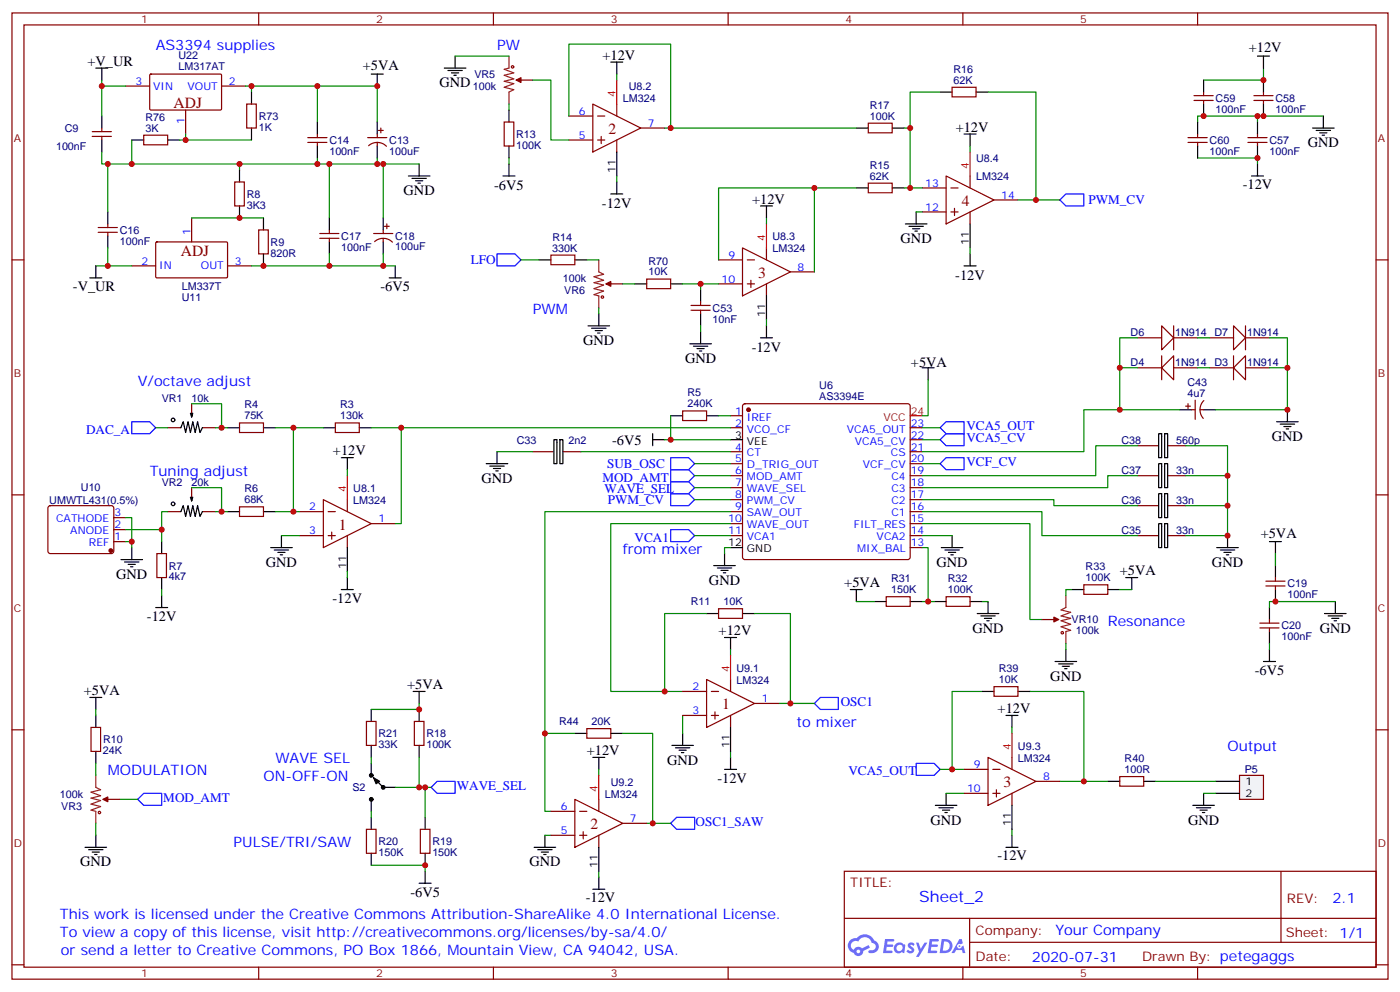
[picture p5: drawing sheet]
<svg xmlns="http://www.w3.org/2000/svg" width="412mm" height="292mm" viewBox="0 0 412 292" stroke-linecap="round" stroke-linejoin="round" font-family="sans-serif">
<g fill="none" stroke="#870000" stroke-width=".35">
<path d="M3.5 3.8h405.4v284.3h-405.4zM7.1 7.3h398.2v277.3h-398.2zM76.2 3.8v3.5M145.3 3.8v3.5M214.5 3.8v3.5M283.6 3.8v3.5M352.8 3.8v3.5M3.5 76.5h3.6M405.3 76.5h3.6M3.5 145.6h3.6M405.3 145.6h3.6M3.5 214.8h3.6"/>
<path d="M405.3 214.8h3.6M248.7 256.4h156.6v28.2h-156.6zM377.3 256.4v20.9M248.7 270.2h156.5M285.6 277.3h119.6M285.6 270.2v14.2M3.5 283.9h3.6M76.2 284.6v3.5M145.3 284.6v3.5M214.5 284.6v3.5M283.6 284.6v3.5M352.8 284.6v3.5"/>
<path d="M405.3 283.9h3.6"/>
</g>
<g fill="#5487ff">
<path d="M267.7 277.6a1.22 1.22 0 0 1 1.7 .2l-.4 .6a.47 .47 0 0 0-.3-.4 .47 .47 0 0 0-.5 .2l.1 .2a1.14 1.14 0 0 1 .8 1.8 1.14 1.14 0 0 1-1.9 0l-.2-.2 .5-.6 .7 .5a.29 .29 0 0 0 .3-.3 .29 .29 0 0 0-.2-.3 1.04 1.04 0 0 1-.6-1.7z"/>
<path d="M260.7 276.3h2.4l.3 .2-.2 .5-1.8 .1-.1 .8h1.5l.3 .4-.3 .4h-1.6l-.2 1.1h1.7l.2 .3-.2 .3-2.6 .1z"/>
<path d="M273.8 276.3h2.4l.3 .2-.1 .5-1.8 .1-.2 .8h1.6l.3 .4-.4 .4h-1.6l-.1 1.1h1.7l.2 .3-.2 .3-2.6 .1z"/>
<path d="M282.6 276.3h.7l.3 1.3-.6 .3a.69 .69 0 0 0-1 .3 .69 .69 0 0 0 .4 .9 .69 .69 0 0 0 .9-.6l.5-.2 .6 2.2h-.8l-.2-.9h-1.8l-.5 .9h-.8z"/>
<path d="M269.8 277.4h.8l.6 1.8 1.1-1.8h.9l-2.6 4.2h-.8l.9-1.5z"/>
<path d="M277.4 276.3l-.6 4.2h1.3a2.11 2.11 0 0 0 2.5-2.1 2.11 2.11 0 0 0-2.5-2.1zM278.1 277.1a1.39 1.39 0 0 1 1.7 1.4 1.39 1.39 0 0 1-1.8 1.3h-.3z"/>
<path d="M263.7 277.9a1.54 1.54 0 0 0-.1 2.2 1.54 1.54 0 0 0 2.2 .1l.6 .3 .3-2.3-.2-.3h-.4a1.49 1.49 0 0 0-2.4 0zM264 278.9a.94 .94 0 0 1 1.8 0 .94 .94 0 0 1-1.8 0z"/>
<path d="M250.4 276.7a2.18 2.18 0 0 0 1.1 3.7 1.44 1.44 0 0 0 1.6 .9 1.44 1.44 0 0 0 1.2-1.4l2-1.1-.5-.7-1.9 1a1.47 1.47 0 0 0-2.4 .4 1.39 1.39 0 0 1-.7-1.9 1.39 1.39 0 0 1 2-.5 2.12 2.12 0 0 1 2.2-1.3 2.12 2.12 0 0 1 1.9 1.7 1.14 1.14 0 0 1 1.1 1.4 1.14 1.14 0 0 1-1.7 .7 .43 .43 0 0 0-.5 .4 .43 .43 0 0 0 .4 .5 1.98 1.98 0 0 0 2.5-1.2 1.98 1.98 0 0 0-1.2-2.6 3.1 3.1 0 0 0-5.3-.6l-.9 .1zM252.3 280a.55 .55 0 0 1 1.1 0 .55 .55 0 0 1-1.1 0z"/>
<circle cx="282.6" cy="278.4" r=".26"/>
</g>
<g fill="none" stroke="#870000" stroke-width=".35">
<path d="M27.2 38.7h5.6M30 37.7v1M93.5 39.4v1.1M111.1 39.4v1.1M111.5 38.4h1.4M112.2 37.7v1.4M148.5 35.9h2.8v7.1h-2.8zM153.5 23.6h3.5M167.6 34.1h7M174.6 30.6l14.1 7.1-14.1 7zM176 34.1h2.2M181.7 30.6v3.5"/>
<path d="M188.7 37.7h7.1M255.8 36.3h7v2.8h-7zM280.5 25.7h7v2.8h-7zM27.2 40.1h5.6M30 40.1v1.1M69.1 53.6h2.9v7h-2.9zM90.7 40.5h5.6M90.7 41.9h5.6M93.5 41.9v1.1M108.3 40.5h5.6M108.6 42.9a3.8 3.8 0 0 1 5.2 .1M111.1 41.9v1.1"/>
<path d="M167.6 41.2h7M176 41.2h2.2M177.1 40.1v2.2M181.7 41.2v3.5M255.8 53.9h7v2.8h-7zM271.6 55.3h7.1M278.7 51.8l14.1 7-14.1 7.1zM280.1 55.3h2.1M285.8 51.8v3.5M292.8 58.8h7.1M28.9 68.4h5.7M28.9 67h5.7"/>
<path d="M31.7 65.9v1.1M31.7 68.4v1M38.8 78.2h7.1M45.9 71.4l.3-.2h20.7l.1 .3v10.1l-.3 .2-20.7-.1-.1-.3zM56.4 64.1v7.1M67 78.2h7.1M76.2 67.7h2.8v7h-2.8zM94.2 70.1h5.6M94.2 68.7h5.6M97 67.7v1M97 70.1v1.1M110.1 68.7h5.6"/>
<path d="M110.4 71.1a3.8 3.8 0 0 1 5.2 .2M112.9 67.7v1M112.9 70.1v1.1M113.2 66.6h1.5M113.9 65.9v1.4M162.3 75.1h7v2.8h-7zM211.7 76.5h7M218.7 73l14.1 7-14.1 7.1zM220.1 76.5h2.1M225.8 73v3.5M271.6 62.4h7.1M280.1 62.4h2.1"/>
<path d="M281.2 61.3v2.1M285.8 62.4v3.5M179.9 83.5h3.5M211.7 83.5h7M220.1 83.5h2.1M221.2 82.5v2.1M225.8 83.5v3.6M232.8 80h7.1M56.4 118.8v3.9M219 119l.4-.2h48l.5 .2 .2 .5v44.5l-.2 .5-.5 .2h-48l-.5-.3-.2-.4v-44.5zM349.2 119.5h1.5M350 118.8v1.4"/>
<path d="M352.1 117.8v5.6M354.6 117.9a3.8 3.8 0 0 0-.1 5.2M49.4 125.9h3.9M59.6 125.9h3.9M70.6 124.5h7v2.8h-7zM98.8 124.5h7v2.8h-7zM157 132.9h6M165.8 132.9h5.3M201.1 120.9h7v2.9h-7zM215.2 122.3h3.5M215.2 125.9h3.5M215.2 132.9h3.5"/>
<path d="M215.2 136.5h3.5M215.2 140h3.5M268.1 125.9h3.5M268.1 132.9h3.5M268.1 136.5h3.5M268.1 140h3.5M268.1 129.4h3.5M335.1 140h6M335.1 131.2h6M344 140h5.2M344 131.2h5.2M351 120.6h1.1"/>
<path d="M353.5 120.6h1M14.3 149l.5-.2h18l.5 .2 .2 .5-.1 13-.6 .4-18.3-.1-.4-.6v-12.7zM33.5 159.4h3.5M33.5 155.9h3.5M33.5 152.3h3.5M49.4 150.6h3.9M56.4 143.5v3.9M59.6 150.6h3.9M70.6 149.2h7v2.8h-7zM88.2 150.6h7M88.2 157.6h7M95.2 147l14.2 7.1-14.2 7z"/>
<path d="M96.7 150.6h2.1M96.7 157.6h2.1M97.7 156.6v2.1M102.3 147v3.6M102.3 157.6v3.5M109.4 154.1h7M215.2 143.5h3.5M215.2 147h3.5M215.2 150.6h3.5M215.2 154.1h3.5M215.2 157.6h3.5M268.1 143.5h3.5"/>
<path d="M268.1 147h3.5M268.1 150.6h3.5M268.1 154.1h3.5M268.1 157.6h3.5M335.1 157.6h6M335.1 148.8h6M344 157.6h5.2M344 148.8h5.2M46.2 162.9h2.8v7.1h-2.8zM211.7 179.1h7v2.9h-7zM261.1 175.6h7v2.8h-7zM268.1 161.1h3.5"/>
<path d="M278.7 175.6h7.1v2.8h-7.1zM319.3 172.1h7v2.8h-7zM372.9 172.4h5.6M372.9 171h5.6M375.7 170v1M375.7 172.4v1.1M306.9 182.3h3.5M371.1 184.8h5.7M371.1 183.4h5.7M373.9 182.3v1.1M373.9 184.8v1M26.8 214.1h2.8v7h-2.8z"/>
<path d="M107.9 212.3h2.9v7.1h-2.9zM122.1 212.3h2.8v7.1h-2.8zM31.7 235.2h3.6M107.9 244.1h2.9v7h-2.9zM123.8 244.1h2.8v7h-2.8z"/>
</g>
<g fill="#870000" stroke="#870000" stroke-width=".35">
<path d="M30.3 235.2l1.4-.7v1.4z"/>
<path d="M152 23.6l1.5-.7v1.4z"/>
<path d="M178.5 83.5l1.4-.7v1.4z"/>
<path d="M310.4 181.6l1.5 .7-1.5 .7z"/>
<circle cx="220.5" cy="120.6" r=".53"/>
<circle cx="32.6" cy="162" r=".53"/>
</g>
<g fill="none" stroke="#000" stroke-width=".35">
<path d="M134.1 16.5v3.5M179.9 18.3h3.5M181.7 18.3v3.5M30 34.1v3.6M93.5 35.9v3.5M109.4 21.8h3.5M111.1 21.8v3.5M111.1 35.9v3.5M130.9 20h6.3M131.9 20.7h4.3M133 21.4h2.1M133.7 22.2h.7"/>
<path d="M149.9 32.4v3.5M252.2 37.7h3.6M262.8 37.7h3.5M276.9 27.1h3.6M284 39.4h3.5M285.8 39.4v3.6M287.5 27.1h3.5M30 41.2v3.5M70.6 50v3.6M93.5 43v3.5M111.1 43v3.5M120.3 51.8h6.3"/>
<path d="M121.4 52.5h4.2M122.4 53.2h2.1M123.1 53.9h.7M123.5 48.3v3.5M148.2 51.8h3.5M149.9 43v3.5M149.9 48.3v3.5M179.9 57.1h3.5M181.7 44.7v7.1M181.7 53.6v3.5M252.2 55.3h3.6M262.8 55.3h3.5"/>
<path d="M31.7 62.4v3.5M31.7 69.4v3.6M70.6 60.6v3.5M77.6 64.1v3.6M77.6 74.7v3.5M97 64.1v3.6M97 71.2v3.5M112.9 64.1v3.6M112.9 71.2v3.5M116.4 78.2v3.6M158.7 76.5h3.6M169.3 76.5h3.6"/>
<path d="M224 60.6h3.5M225.8 60.6v3.5M266.7 65.9h6.3M267.8 66.6h4.2M268.8 67.3h2.1M269.5 68h.7M269.9 62.4v3.5M284 78.2h3.5M285.8 65.9v7.1M285.8 74.7v3.5M114.7 81.8h3.5M173.2 95.9h6.4"/>
<path d="M174.3 96.6h4.2M175.3 97.3h2.1M176 98h.7M176.4 92.4v3.5M224 99.4h3.5M225.8 87.1v7M225.8 95.9v3.5M53.3 125.9l.7-1.8 .7 3.2 .7-3.2 .7 3.2 .7-3.2 .7 3.2 .7-3.2 .7 3.2 .7-1.4M56.4 121.6v1.1l-.3-1.1h.7l-.4 1.1M67 125.9h3.6M77.6 125.9h3.5M95.2 125.9h3.6"/>
<path d="M100.5 134.7h3.6M102.3 134.7v3.5M105.8 125.9h3.6M143.2 136.5h6.4M144.3 137.2h4.2M145.3 137.9h2.2M146 138.6h.8M146.4 132.9v3.6M163.2 129.4h.8v7.1h-.8zM164.9 129.4h.9v7.1h-.9zM192.3 129.4h3.5M192.3 127.6v3.6"/>
<path d="M197.6 122.3h3.5M208.1 122.3h3.6M215.2 129.4h3.5M341.3 136.5h.9v7h-.9zM341.3 127.6h.9v7.1h-.9zM343.1 136.5h.9v7h-.9zM343.1 127.6h.9v7.1h-.9zM347.5 120.6h3.5M354.5 120.6h3.6M47.6 159.4v3.5M53.3 150.6l.7-1.8 .7 3.2 .7-3.2 .7 3.2 .7-3.2 .7 3.2 .7-3.2 .7 3.2 .7-1.4M56.4 146.3v1.1l-.3-1.1h.7l-.4 1.1"/>
<path d="M67 150.6h3.6M77.6 150.6h3.5M82.9 157.6v3.5M280.5 157.6v3.5M341.3 154.1h.9v7h-.9zM341.3 145.3h.9v7h-.9zM343.1 154.1h.9v7h-.9zM343.1 145.3h.9v7h-.9zM361.6 157.6v3.5M373.9 159.4h3.6M375.7 159.4v3.5M35.6 164.7h6.4"/>
<path d="M36.7 165.4h4.2M37.7 166.1h2.2M38.5 166.8h.7M38.8 161.1v3.6M45.9 178.8h3.5M47.6 170v3.5M47.6 175.3v3.5M79.7 161.1h6.4M80.8 161.9h4.2M81.8 162.6h2.2M82.5 163.3h.8M100.5 173.5h3.6"/>
<path d="M102.3 161.1v7.1M102.3 170v3.5M210.3 166.4h6.3M211.3 167.1h4.2M212.4 167.9h2.1M213.1 168.6h.7M213.4 162.9v3.5M215.2 161.1h3.5M250.5 173.5h3.5M252.2 173.5v3.5M257.5 177h3.6M268.1 177h3.5"/>
<path d="M275.2 177h3.5M277.3 161.1h6.3M278.3 161.9h4.3M279.4 162.6h2.1M280.1 163.3h.7M285.8 177h3.5M291 177v3.6M315.7 173.5h3.6M326.3 173.5h3.5M331.6 170h3.5M333.4 170v3.5M358.4 161.1h6.4"/>
<path d="M359.5 161.9h4.2M360.5 162.6h2.2M361.2 163.3h.7M373.9 178.8v3.5M375.7 166.4v3.6M375.7 173.5v3.5M393.3 177v3.6M208.1 180.6h3.6M213.4 187.6h3.6M215.2 187.6v3.5M218.7 180.6h3.5M287.9 180.6h6.3"/>
<path d="M288.9 181.3h4.3M290 182h2.1M290.7 182.7h.7M310.8 194.7h6.3M311.9 195.4h4.2M312.9 196.1h2.1M313.6 196.8h.7M314 191.1v3.6M372.2 194.7h3.5M373.9 185.8v3.6M373.9 191.1v3.6M390.2 180.6h6.3"/>
<path d="M391.2 181.3h4.3M392.3 182h2.1M393 182.7h.7M26.5 205.2h3.5M28.2 205.2v3.6M28.2 210.5v3.6M109.4 208.8v3.5M109.4 219.4v3.5M121.7 203.5h3.5M123.5 203.5v3.5M123.5 208.8v3.5M123.5 219.4v3.5"/>
<path d="M197.9 219.4h6.4M201.1 215.8v3.6M28.2 221.1v3.5M109.4 224.6v2.9M109.4 235.9v2.9M111.1 229.9l1.8 1.8M113.6 231.7h2.8M199 220.1h4.2M200 220.8h2.1M200.7 221.5h.7M213.4 226.4h3.6M215.2 222.9v3.5"/>
<path d="M25 249.3h6.4M26.1 250h4.2M27.2 250.8h2.1M27.9 251.5h.7M28.2 245.8v3.5M109.4 240.5v3.6M109.4 251.1v3.5M123.5 259.9h3.5M125.2 240.5v3.6M125.2 251.1v3.5M125.2 256.4v3.5"/>
<circle cx="51" cy="123.6" r=".53"/>
<circle cx="51" cy="148.3" r=".53"/>
</g>
<path d="M181.7 23.6v7M285.8 44.7v7.1M225.8 65.9v7.1M102.3 140v7M268.1 122.3h3.5" fill="none" stroke="#f00" stroke-width=".35"/>
<g fill="none" stroke="#008700" stroke-width=".35">
<path d="M134.1 16.5h15.8M149.9 30.6v1.8M157 23.6h5.3v17.6h5.3M167.6 34.1v-21.1h30v24.7h-1.8M181.7 21.8v1.8M197.6 37.7h54.6M266.3 37.7h1.8M276.9 27.1h-8.8v28.2h3.5M291 27.1h14.2v31.7h-5.3M30 44.7v3.6h93.5M31.7 48.3v14.1M70.6 48.3v1.7"/>
<path d="M97 48.3v15.8M112.9 48.3v15.8M149.9 46.5v1.8M181.7 51.8v1.8M239.9 55.3h12.3M266.3 55.3h1.8M285.8 43v1.7M305.2 58.8h7M28.2 78.2h10.6M31.7 73v5.2M56.4 64.1h21.2M97 74.7v3.5"/>
<path d="M112.9 74.7v3.5h-38.8M112.9 78.2h3.5M153.5 76.5h5.2M172.9 76.5h3.5M211.7 76.5v-21.2h28.2v24.7M225.8 64.1v1.8M269.9 62.4h1.7M285.8 73v1.7M176.4 90.6v1.8M225.8 94.1v1.8M56.4 118.8h8.9v7.1M45.9 125.9h3.5"/>
<path d="M63.5 125.9h3.5M81.1 125.9h5.3M95.2 125.9h-8.8v24.7h1.8M102.3 138.2v1.8M109.4 125.9h8.8v28.2h-1.8M118.2 125.9h97M146.4 132.9h10.6M171.1 132.9h44.1M195.8 129.4h19.4M197.6 122.3v7.1M204.6 140h10.6M204.6 136.5h10.6"/>
<path d="M211.7 122.3h3.5M271.6 136.5h5.3M335.1 140h-8.8v3.5h-54.7M335.1 131.2h-12.3v8.8h-51.2M349.2 131.2h12.4v26.4h-12.4M349.2 140h12.4M37 152.3h1.8v8.8M37 159.4h1.8M47.6 155.9v3.5M49.4 150.6h-1.8v5.3h-10.6M56.4 143.5h8.9v7.1M63.5 150.6h3.5"/>
<path d="M81.1 150.6h5.3M82.9 157.6h5.3M204.6 157.6h10.6M204.6 143.5h10.6M204.6 147h10.6M215.2 154.1h-35.3v49.4h21.2M271.6 154.1h31.8v28.2h3.5M271.6 150.6h35.3v7h28.2M271.6 147h38.8v1.8h24.7M271.6 157.6h8.9M349.2 148.8h12.4M47.6 173.5v1.8"/>
<path d="M102.3 168.2v1.8M215.2 161.1h-1.8v1.8M271.6 161.1h1.8v15.9M271.6 177h3.6M289.3 177h1.7M315.7 173.5h-1.7v1.8M329.8 173.5h3.6M393.3 177h-19.4v1.8M208.1 180.6h-12.3v22.9M215.2 191.1v1.8M222.2 180.6h10.6v26.4h-3.5M314 189.4v1.7"/>
<path d="M373.9 189.4v1.7M28.2 208.8v1.7M123.5 207v1.8h-14.1M201.1 210.5v5.3M232.8 207h7.1M28.2 224.6v3.6M35.3 235.2h5.3M109.4 222.9v1.7M109.4 238.8v1.7M116.4 231.7h10.6M123.5 222.9v8.8M125.2 231.7v8.8"/>
<path d="M215.2 221.1v1.8M28.2 242.3v3.5M109.4 254.6h15.8v1.8"/>
</g>
<path d="M314 57.1h5.3v3.5h-5.3l-1.8-1.8zM146.4 74.7h5.3l1.8 1.8-1.8 1.7h-5.3zM38.8 124.1h5.3l1.8 1.8-1.8 1.7h-5.3zM197.6 138.2h5.2l1.8 1.8-1.8 1.7h-5.2zM197.6 134.7h5.2l1.8 1.8-1.8 1.7h-5.2zM278.7 134.7h5.3v3.5h-5.3l-1.8-1.7zM197.6 141.7h5.2l1.8 1.8-1.8 1.8h-5.2zM197.6 145.3h5.2l1.8 1.7-1.8 1.8h-5.2zM197.6 155.9h5.2l1.8 1.7-1.8 1.8h-5.2zM239.9 207l1.8-1.8h5.2v3.6h-5.2zM40.6 235.2l1.7-1.7h5.3v3.5h-5.3zM127 231.7l1.8-1.8h5.3v3.6h-5.3z" fill="none" stroke="#00f" stroke-width=".35"/>
<path d="M149.9 16.5v3.5l-1.4 .4 2.8 1-2.8 .8 2.8 1-2.8 .7 2.8 .7-2.8 1.1 2.8 .7-1.4 .7v3.5M152 23.6h1.5M176.4 76.5v3.5l1.4 .7-2.8 .7 2.8 1.1-2.8 .7 2.8 .7-2.8 1 2.8 .8-2.8 1 1.4 .4v3.5M178.5 83.5h1.4M314 175.3v3.5l-1.4 .7 2.8 .7-2.8 1.1 2.8 .7-2.8 .7 2.8 1-2.8 .7 2.8 1.1-1.4 .3v3.6M310.4 182.3h1.5M28.2 228.2v3.5l1.4 .7-2.8 .7 2.8 1.1-2.8 .7 2.8 .7-2.8 1 2.8 .7-2.8 1.1 1.4 .4v3.5M30.3 235.2h1.4" fill="none" stroke="#8c2424" stroke-width=".35"/>
<g fill="none" stroke="#a10000" stroke-width=".35">
<circle cx="151" cy="19.7" r=".35"/>
<circle cx="177.4" cy="87.4" r=".35"/>
<circle cx="312.9" cy="186.2" r=".35"/>
<circle cx="29.3" cy="239.1" r=".35"/>
</g>
<g fill="#000" stroke="#000" stroke-width=".35">
<path d="M110.1 228.9l1.7 1-1 .7z"/>
<circle cx="109.4" cy="235.2" r=".53"/>
<circle cx="109.4" cy="228.2" r=".53"/>
<circle cx="112.9" cy="231.7" r=".53"/>
</g>
<path d="M363.4 108.2l3.5-3.5v7.1z" fill="#fff" stroke="#870000" stroke-width=".35"/>
<path d="M356.3 108.2h7.1M363.4 104.7v7.1M366.9 108.2h7" fill="none" stroke="#870000" stroke-width=".35"/>
<path d="M342.2 108.2l3.5-3.5v7.1z" fill="#fff" stroke="#870000" stroke-width=".35"/>
<path d="M335.1 108.2h7.1M342.2 104.7v7.1M345.7 108.2h7.1" fill="none" stroke="#870000" stroke-width=".35"/>
<path d="M342.2 95.9l3.5 3.5-3.5 3.5z" fill="#fff" stroke="#870000" stroke-width=".35"/>
<path d="M335.1 99.4h7.1M345.7 95.9v7M345.7 99.4h7.1" fill="none" stroke="#870000" stroke-width=".35"/>
<path d="M363.4 95.9l3.5 3.5-3.5 3.5z" fill="#fff" stroke="#870000" stroke-width=".35"/>
<path d="M356.3 99.4h7.1M366.9 95.9v7M366.9 99.4h7M292.8 202.1h7.1v2.8h-7.1zM329.8 228.5h7.1v2.9h-7.1z" fill="none" stroke="#870000" stroke-width=".35"/>
<g fill="none" stroke="#000" stroke-width=".35">
<path d="M271.6 108.2h3.6M273.4 108.2v3.6M376.1 124.1h6.3M377.1 124.8h4.3M378.2 125.5h2.1M378.9 126.2h.7M379.2 120.6v3.5M289.3 203.5h3.5M296.3 210.5h3.6M298.1 210.5v3.6M299.9 203.5h3.5M275.5 237h6.4"/>
<path d="M276.6 237.7h4.2M277.6 238.4h2.2M278.3 239.1h.7M278.7 233.5v3.5M326.3 229.9h3.5M336.9 229.9h3.5M296.3 249.3h3.6M298.1 245.8v3.5"/>
</g>
<g fill="none" stroke="#008700" stroke-width=".35">
<path d="M335.1 99.4h-5.3v21.2h17.7M352.8 99.4h3.5M373.9 99.4h5.3v21.2h-21.1M329.8 108.2h5.3M352.8 108.2h3.5M373.9 108.2h5.3M271.6 129.4h5.3M271.6 125.9h5.3M329.8 120.6h-10.5v12.3h-47.7M289.3 203.5h-8.8v22.9M298.1 214.1v1.7M303.4 203.5h15.9v26.4h-7.1"/>
<path d="M276.9 226.4h7.1M278.7 233.5h5.3M319.3 229.9h7M298.1 244.1v1.7"/>
</g>
<path d="M276.9 129.4l1.8-1.8h5.3v3.6h-5.3zM278.7 124.1h5.3v3.5h-5.3l-1.8-1.7zM269.9 224.6h5.3l1.7 1.8-1.7 1.8h-5.3z" fill="none" stroke="#00f" stroke-width=".35"/>
<path d="M365.1 228.2h7.1v7h-7.1z" fill="#f0f0f0" stroke="#870000" stroke-width=".35"/>
<g fill="none" stroke="#000" stroke-width=".35">
<path d="M370.4 16.5h3.5M372.2 16.5v3.5M28.2 20h3.5M30 20v3.6M74.1 27.1v3.5M74.1 37.7v3.5M352.8 35.9v3.5M354.5 23.6v3.5M354.5 30.6v3.5M370.4 35.9v3.5M372.2 23.6v3.5M372.2 30.6v3.5"/>
<path d="M386.6 37.7h6.4M387.7 38.4h4.2M388.8 39.1h2.1M389.5 39.8h.7M389.8 34.1v3.6M38.8 41.2h3.5M49.4 41.2h3.5M352.8 43v3.5M368.7 51.8h3.5M370.4 43v3.5M370.4 48.3v3.5M28.2 78.2v3.6"/>
<path d="M26.5 81.8h3.5M187 83.5h3.5M197.6 83.5h3.5M206.4 85.3v3.5M206.4 92.4v3.5M206.4 97.6v3.6M203.2 101.2h6.3M204.3 101.9h4.2M205.3 102.6h2.1M206 103.3h.7M169.3 215.8h3.6M179.9 215.8h3.5"/>
<path d="M215.2 214.1v7M174.6 222.9h3.6M176.4 222.9v3.5M298.1 237v7.1M351.4 237h6.3M352.4 237.7h4.3M353.5 238.4h2.1M354.2 239.1h.7M354.5 233.5v3.5M358.1 229.9h7M358.1 233.5h7M157.3 249.3h6.4"/>
<path d="M158.4 250h4.2M159.5 250.8h2.1M160.2 251.5h.7M160.5 245.8v3.5M176.4 249.3v7.1M176.4 258.2v3.5M174.6 261.7h3.6"/>
</g>
<g fill="none" stroke="#008700" stroke-width=".35">
<path d="M30 23.6v10.5M30 25.3h7M54.7 39.4v1.8M72.3 25.3h38.8v10.6M74.1 25.3v1.8M93.5 25.3v10.6M370.4 34.1h-17.6v1.8M372.2 20v3.6h-17.7M389.8 34.1h-19.4v1.8M38.8 41.2v7.1M52.9 41.2h21.2M93.5 46.5v1.8"/>
<path d="M111.1 46.5v1.8M352.8 46.5h17.6v1.8M183.4 83.5h3.6M201.1 83.5h10.6M206.4 83.5v1.8M206.4 95.9v1.7M273.4 111.8v10.5h-1.8M215.2 150.6h-54.7v88.2h1.8M252.2 177h5.3M375.7 162.9v3.5M160.5 215.8h8.8M183.4 215.8h8.9v26.5h-1.8"/>
<path d="M176.4 226.4v1.8M340.4 229.9h17.7M354.5 233.5h3.6M160.5 245.8h1.8M176.4 256.4v1.8M192.3 242.3h5.3"/>
</g>
<g fill="none" stroke="#870000" stroke-width=".35">
<path d="M37 25.3h7.1M42.3 39.8h7.1v2.8h-7.1zM44.2 22l.2-.2h20.7l.2 .4-.1 10-.3 .2-20.6-.1-.2-.3zM54.7 32.4v7M65.3 25.3h7M72.7 30.6h2.8v7.1h-2.8zM351.7 29.6h5.7M351.7 28.2h5.7M352.8 39.4v1.1M354.5 27.1v1.1M354.5 29.6v1M369.4 29.6h5.6"/>
<path d="M369.4 28.2h5.6M370.4 39.4v1.1M372.2 27.1v1.1M372.2 29.6v1M350 41.9h5.6M350 40.5h5.6M352.8 41.9v1.1M367.6 41.9h5.6M367.6 40.5h5.6M370.4 41.9v1.1M190.5 82.1h7.1v2.8h-7.1zM203.6 91.3h5.6"/>
<path d="M203.6 89.9h5.6M206.4 88.8v1.1M206.4 91.3v1.1M208.1 200l14.1 7-14.1 7.1zM215.2 200v3.5M172.9 214.4h7v2.8h-7zM201.1 203.5h7M201.1 210.5h7M209.5 203.5h2.2M209.5 210.5h2.2M210.6 209.5v2.1M215.2 210.5v3.6"/>
<path d="M222.2 207h7.1M162.3 238.8h7M169.3 235.2l14.1 7.1-14.1 7zM170.7 238.8h2.2M176.4 235.2v3.6M284 226.4h7M284 233.5h7M291 222.9l14.2 7-14.2 7.1zM292.5 226.4h2.1M292.5 233.5h2.1M293.5 232.4v2.1M298.1 222.9v3.5"/>
<path d="M298.1 233.5v3.5M305.2 229.9h7M162.3 245.8h7M170.7 245.8h2.2M171.8 244.8v2.1M176.4 245.8v3.5M183.4 242.3h7.1"/>
</g>
<path d="M197.6 242.3l1.7-1.8h5.3v3.6h-5.3z" fill="none" stroke="#00f" stroke-width=".35"/>
<path d="M215.2 192.9v7.1M298.1 215.8v7.1M176.4 228.2v7" fill="none" stroke="#f00" stroke-width=".35"/>
<g fill="#c00">
<circle cx="370.4" cy="34.1" r=".88"/>
<circle cx="54.7" cy="41.2" r=".88"/>
<circle cx="74.1" cy="25.3" r=".88"/>
<circle cx="93.5" cy="48.3" r=".88"/>
<circle cx="111.1" cy="48.3" r=".88"/>
<circle cx="111.1" cy="25.3" r=".88"/>
<circle cx="30" cy="25.3" r=".88"/>
<circle cx="206.4" cy="83.5" r=".88"/>
<circle cx="192.3" cy="242.3" r=".88"/>
<circle cx="160.5" cy="215.8" r=".88"/>
<circle cx="329.8" cy="108.2" r=".88"/>
<circle cx="379.2" cy="120.6" r=".88"/>
<circle cx="379.2" cy="108.2" r=".88"/>
<circle cx="361.6" cy="157.6" r=".88"/>
<circle cx="361.6" cy="140" r=".88"/>
<circle cx="273.4" cy="177" r=".88"/>
<circle cx="232.8" cy="207" r=".88"/>
<circle cx="125.2" cy="254.6" r=".88"/>
<circle cx="123.5" cy="231.7" r=".88"/>
<circle cx="123.5" cy="208.8" r=".88"/>
<circle cx="268.1" cy="37.7" r=".88"/>
<circle cx="239.9" cy="55.3" r=".88"/>
<circle cx="112.9" cy="48.3" r=".88"/>
<circle cx="70.6" cy="64.1" r=".88"/>
<circle cx="31.8" cy="48.3" r=".88"/>
<circle cx="47.6" cy="155.9" r=".88"/>
<circle cx="65.3" cy="125.9" r=".88"/>
<circle cx="197.6" cy="129.4" r=".88"/>
<circle cx="86.4" cy="125.9" r=".88"/>
<circle cx="86.4" cy="150.6" r=".88"/>
<circle cx="65.3" cy="150.6" r=".88"/>
<circle cx="38.8" cy="159.4" r=".88"/>
<circle cx="118.2" cy="125.9" r=".88"/>
<circle cx="31.8" cy="78.2" r=".88"/>
<circle cx="70.6" cy="48.3" r=".88"/>
<circle cx="97" cy="48.3" r=".88"/>
<circle cx="77.6" cy="78.2" r=".88"/>
<circle cx="97" cy="78.2" r=".88"/>
<circle cx="112.9" cy="78.2" r=".88"/>
<circle cx="268.1" cy="55.3" r=".88"/>
<circle cx="197.6" cy="37.7" r=".88"/>
<circle cx="305.2" cy="58.8" r=".88"/>
<circle cx="125.2" cy="231.7" r=".88"/>
<circle cx="195.8" cy="203.5" r=".88"/>
<circle cx="361.6" cy="148.8" r=".88"/>
<circle cx="329.8" cy="120.6" r=".88"/>
<circle cx="280.5" cy="226.4" r=".88"/>
<circle cx="319.3" cy="229.9" r=".88"/>
<circle cx="93.5" cy="25.3" r=".88"/>
<circle cx="38.8" cy="48.3" r=".88"/>
<circle cx="375.7" cy="177" r=".88"/>
<circle cx="372.2" cy="34.1" r=".88"/>
<circle cx="354.5" cy="34.1" r=".88"/>
<circle cx="372.2" cy="23.6" r=".88"/>
<circle cx="370.4" cy="46.5" r=".88"/>
</g>
<g font-size="4.6" fill="#800">
<text x="51.2" y="31.7">ADJ</text>
<text x="179.2" y="39.4">2</text>
<text x="283.3" y="60.6">4</text>
<text x="53.3" y="75.4">ADJ</text>
<text x="223.3" y="81.8">3</text>
<text x="99.8" y="155.9">1</text>
<text x="212.7" y="208.8">1</text>
<text x="295.6" y="231.7">3</text>
<text x="173.9" y="244.1">2</text>
</g>
<text font-size="4.6" fill="#00f" x="270.8" y="265.4">Sheet_2</text>
<g font-size="4.2" fill="#00f">
<text x="45.9" y="14.7">AS3394 supplies</text>
<text x="146.4" y="14.7">PW</text>
<text x="157" y="92.4">PWM</text>
<text x="40.6" y="113.5">V/octave adjust</text>
<text x="44.1" y="140">Tuning adjust</text>
<text x="183.4" y="162.9">from mixer</text>
<text x="326.3" y="184.1">Resonance</text>
<text x="234.6" y="214.1">to mixer</text>
<text x="361.6" y="221.1">Output</text>
<text x="81.1" y="224.6">WAVE SEL</text>
<text x="31.7" y="228.2">MODULATION</text>
<text x="77.6" y="229.9">ON-OFF-ON</text>
<text x="68.8" y="249.3">PULSE/TRI/SAW</text>
<text x="392.5" y="265.7">2.1</text>
<text x="17.6" y="270.5">This work is licensed under the Creative Commons Attribution-ShareAlike 4.0 International License.</text>
<text x="17.6" y="275.8">To view a copy of this license, visit http://creativecommons.org/licenses/by-sa/4.0/</text>
<text x="310.9" y="275.2">Your Company</text>
<text x="17.9" y="281.1">or send a letter to Creative Commons, PO Box 1866, Mountain View, CA 94042, USA.</text>
<text x="304" y="283">2020-07-31</text>
</g>
<g font-size="4.2">
<text x="177.4" y="17.6">+12V</text>
<text x="367.8" y="15.4">+12V</text>
<text x="25.8" y="19.3">+V_UR</text>
<text x="106.9" y="20.7">+5VA</text>
<text x="129.5" y="25.7">GND</text>
<text x="281.5" y="38.7">+12V</text>
<text x="385.2" y="43.3">GND</text>
<text x="118.9" y="57.4">GND</text>
<text x="145.6" y="55.8">-6V5</text>
<text x="221.5" y="59.9">+12V</text>
<text x="366.1" y="55.7">-12V</text>
<text x="177.3" y="61.1">-12V</text>
<text x="265.3" y="71.5">GND</text>
<text x="281.4" y="82.3">-12V</text>
<text x="21.5" y="85.7">-V_UR</text>
<text x="112.1" y="85.7">-6V5</text>
<text x="171.8" y="101.5">GND</text>
<text x="201.8" y="106.8">GND</text>
<text x="221.4" y="103.5">-12V</text>
<text x="268.3" y="107.9">+5VA</text>
<text x="180.3" y="130.8">-6V5</text>
<text x="374.6" y="129.8">GND</text>
<text x="98.1" y="134">+12V</text>
<text x="141.8" y="142.1">GND</text>
<text x="371.4" y="158.3">+5VA</text>
<text x="78.3" y="166.8">GND</text>
<text x="275.9" y="166.8">GND</text>
<text x="357" y="166.8">GND</text>
<text x="34.2" y="170.3">GND</text>
<text x="208.8" y="172.1">GND</text>
<text x="248.7" y="172.8">+5VA</text>
<text x="329.8" y="169.3">+5VA</text>
<text x="98" y="177.6">-12V</text>
<text x="43.3" y="182.7">-12V</text>
<text x="211.7" y="186.9">+12V</text>
<text x="286.5" y="186.2">GND</text>
<text x="388.8" y="186.2">GND</text>
<text x="119.9" y="202.8">+5VA</text>
<text x="309.4" y="200.3">GND</text>
<text x="369.6" y="198.6">-6V5</text>
<text x="24.7" y="204.5">+5VA</text>
<text x="293.9" y="209.8">+12V</text>
<text x="172.9" y="222.2">+12V</text>
<text x="196.5" y="225">GND</text>
<text x="211.4" y="230.3">-12V</text>
<text x="274.1" y="242.6">GND</text>
<text x="350" y="242.6">GND</text>
<text x="23.6" y="255">GND</text>
<text x="155.9" y="255">GND</text>
<text x="293.8" y="253.2">-12V</text>
<text x="120.9" y="263.9">-6V5</text>
<text x="172.6" y="265.6">-12V</text>
</g>
<g font-size="3.9" fill="#00f">
<text x="320.6" y="60.1">PWM_CV</text>
<text x="138.7" y="77.7">LFO</text>
<text x="25.4" y="127.6">DAC_A</text>
<text x="284.7" y="130.1">VCA5_CV</text>
<text x="284.7" y="126.6">VCA5_OUT</text>
<text x="178.8" y="137.8">SUB_OSC</text>
<text x="284.7" y="137.2">VCF_CV</text>
<text x="177.4" y="141.7">MOD_AMT</text>
<text x="178.1" y="145.1">WAVE_SEL</text>
<text x="179" y="148.3">PWM_CV</text>
<text x="186.9" y="159.4">VCA1</text>
<text x="247.7" y="207.7">OSC1</text>
<text x="134.5" y="232.6">WAVE_SEL</text>
<text x="249.9" y="228.2">VCA5_OUT</text>
<text x="48.1" y="236.1">MOD_AMT</text>
<text x="204.9" y="243">OSC1_SAW</text>
</g>
<g font-size="3.9" fill="#800">
<text x="250.5" y="261">TITLE:</text>
<text x="379.1" y="265.7">REV:</text>
<text x="287.4" y="275.2">Company:</text>
<text x="378.7" y="275.8">Sheet: 1/1</text>
<text x="287.4" y="282.9">Date:</text>
<text x="336.4" y="282.9">Drawn By: petegaggs</text>
</g>
<g font-size="3.2" fill="#800">
<text x="41.6" y="6.8">1</text>
<text x="110.8" y="6.8">2</text>
<text x="179.9" y="6.8">3</text>
<text x="249.1" y="6.8">4</text>
<text x="318.2" y="6.8">5</text>
<text x="4.1" y="41.9">A</text>
<text x="405.9" y="41.9">A</text>
<text x="4.1" y="111.1">B</text>
<text x="405.9" y="111.1">B</text>
<text x="4.1" y="180.2">C</text>
<text x="405.9" y="180.2">C</text>
<text x="4.1" y="249.3">D</text>
<text x="405.9" y="249.3">D</text>
<text x="41.6" y="287.6">1</text>
<text x="110.8" y="287.6">2</text>
<text x="179.9" y="287.6">3</text>
<text x="249.1" y="287.6">4</text>
<text x="318.2" y="287.6">5</text>
</g>
<g font-size="3.2" fill="#000080">
<text x="52.6" y="17.4">U22</text>
<text x="52.6" y="20.6">LM317AT</text>
<text x="139.7" y="22.9">VR5</text>
<text x="280.9" y="21.4">R16</text>
<text x="139.3" y="26.4">100k</text>
<text x="185.2" y="26.6">U8.2</text>
<text x="280.9" y="24.6">62K</text>
<text x="42.8" y="35.6">R76</text>
<text x="76.2" y="35.3">R73</text>
<text x="183.4" y="30.1">LM324</text>
<text x="256.2" y="35.2">100K</text>
<text x="256.2" y="32">R17</text>
<text x="358.1" y="33.2">100nF</text>
<text x="358.1" y="30">C59</text>
<text x="375.7" y="33.2">100nF</text>
<text x="375.7" y="30">C58</text>
<text x="19.1" y="38.8">C9</text>
<text x="42.8" y="38.7">3K</text>
<text x="76.2" y="38.4">1K</text>
<text x="152.1" y="40.6">R13</text>
<text x="16.5" y="44.1">100nF</text>
<text x="97" y="45.5">100nF</text>
<text x="97" y="42.4">C14</text>
<text x="114.7" y="45.5">100uF</text>
<text x="114.7" y="42.4">C13</text>
<text x="152" y="43.8">100K</text>
<text x="287.5" y="47.7">U8.4</text>
<text x="356.3" y="45.5">100nF</text>
<text x="356.3" y="42.4">C60</text>
<text x="373.9" y="45.5">100nF</text>
<text x="373.9" y="42.4">C57</text>
<text x="256.2" y="52.8">62K</text>
<text x="256.2" y="49.6">R15</text>
<text x="287.5" y="53">LM324</text>
<text x="72.7" y="58.3">R8</text>
<text x="72.7" y="61.4">3K3</text>
<text x="35.3" y="72">100nF</text>
<text x="35.3" y="68.8">C16</text>
<text x="100.5" y="70.6">C17</text>
<text x="116.4" y="70.6">C18</text>
<text x="162.7" y="70.8">R14</text>
<text x="227.5" y="70.7">U8.3</text>
<text x="79.7" y="75.5">820R</text>
<text x="79.7" y="72.4">R9</text>
<text x="100.5" y="73.7">100nF</text>
<text x="116.4" y="73.7">100uF</text>
<text x="162.7" y="74">330K</text>
<text x="191" y="77.9">R70</text>
<text x="227.5" y="74.2">LM324</text>
<text x="165.8" y="83.1">100k</text>
<text x="191" y="81.1">10K</text>
<text x="53.6" y="85.3">LM337T</text>
<text x="53.6" y="88.5">U11</text>
<text x="166.2" y="86.7">VR6</text>
<text x="209.9" y="94.9">10nF</text>
<text x="209.9" y="91.7">C53</text>
<text x="333" y="98.8">D6</text>
<text x="346.2" y="98.8">1N914 D7</text>
<text x="367.3" y="98.8">1N914</text>
<text x="333" y="107.6">D4</text>
<text x="346.2" y="107.6">1N914 D3</text>
<text x="367.3" y="107.6">1N914</text>
<text x="349.8" y="113.6">C43</text>
<text x="47.6" y="118.3">VR1</text>
<text x="56.4" y="118.3">10k</text>
<text x="202.5" y="119.9">240K</text>
<text x="202.5" y="116.7">R5</text>
<text x="241.3" y="117.8">AS3394E</text>
<text x="241.3" y="114.6">U6</text>
<text x="349.8" y="116.7">4u7</text>
<text x="72" y="123.4">75K</text>
<text x="72" y="120.2">R4</text>
<text x="100.2" y="123.4">130k</text>
<text x="100.2" y="120.2">R3</text>
<text x="152.2" y="130.5">C33</text>
<text x="167.5" y="130.5">2n2</text>
<text x="330.4" y="130.6">C38</text>
<text x="346.5" y="130.6">560p</text>
<text x="47.6" y="143">VR2</text>
<text x="56.4" y="143">20k</text>
<text x="330.4" y="139.4">C37</text>
<text x="346.5" y="139.4">33n</text>
<text x="14.5" y="148.2">UMWTL431(0.5%)</text>
<text x="23.8" y="144.6">U10</text>
<text x="72" y="148.1">68K</text>
<text x="72" y="144.9">R6</text>
<text x="104.1" y="148.3">LM324</text>
<text x="104.1" y="144.7">U8.1</text>
<text x="330.4" y="148.2">C36</text>
<text x="346.5" y="148.2">33n</text>
<text x="330.4" y="157">C35</text>
<text x="346.5" y="157">33n</text>
<text x="49.7" y="167.6">R7</text>
<text x="319.8" y="167.8">R33</text>
<text x="49.7" y="170.7">4k7</text>
<text x="262.5" y="171.3">R31</text>
<text x="279.2" y="171.3">R32</text>
<text x="319.8" y="171">100K</text>
<text x="379.2" y="172.9">C19</text>
<text x="203.5" y="178.2">R11</text>
<text x="213.1" y="178.1">10K</text>
<text x="262.5" y="174.6">150K</text>
<text x="279.2" y="174.6">100K</text>
<text x="379.2" y="176.1">100nF</text>
<text x="315.7" y="183.5">VR10</text>
<text x="377.5" y="185.2">C20</text>
<text x="316.9" y="186.6">100k</text>
<text x="377.5" y="188.4">100nF</text>
<text x="217" y="197.7">U9.1</text>
<text x="294.2" y="197.8">R39</text>
<text x="217" y="201.2">LM324</text>
<text x="294.2" y="201">10K</text>
<text x="164.7" y="213.4">R44</text>
<text x="174.3" y="213.4">20K</text>
<text x="30.3" y="221.9">24K</text>
<text x="30.3" y="218.8">R10</text>
<text x="111.5" y="220.1">33K</text>
<text x="111.5" y="217">R21</text>
<text x="125.6" y="220.1">100K</text>
<text x="125.6" y="217">R18</text>
<text x="299.9" y="220.6">U9.3</text>
<text x="299.9" y="224.1">LM324</text>
<text x="331.3" y="227.5">100R</text>
<text x="331.3" y="224.3">R40</text>
<text x="366.6" y="227.5">P5</text>
<text x="103.8" y="232.8">S2</text>
<text x="179.9" y="231.2">U9.2</text>
<text x="17.6" y="234.8">100k</text>
<text x="18" y="238.4">VR3</text>
<text x="178.2" y="234.7">LM324</text>
<text x="111.5" y="251.9">150K</text>
<text x="111.5" y="248.8">R20</text>
<text x="127.4" y="251.9">150K</text>
<text x="127.4" y="248.8">R19</text>
</g>
<g font-size="3.2" fill="#00f">
<text x="40" y="25">3</text>
<text x="45.2" y="26.4">VIN</text>
<text x="55.3" y="26.4">VOUT</text>
<text x="67.4" y="25">2</text>
<text x="170.5" y="33.8">6</text>
<text x="54.3" y="36.5" transform="rotate(-90 54.3 36.5)">1</text>
<text x="170.5" y="40.9">5</text>
<text x="190.9" y="37.3">7</text>
<text x="272.5" y="55">13</text>
<text x="294.9" y="58.5">14</text>
<text x="272.5" y="62">12</text>
<text x="56.1" y="69.1" transform="rotate(-90 56.1 69.1)">1</text>
<text x="41.7" y="77.9">2</text>
<text x="69.1" y="77.9">3</text>
<text x="214.6" y="76.1">9</text>
<text x="46.9" y="79.3">IN</text>
<text x="59.2" y="79.3">OUT</text>
<text x="212.6" y="83.2">10</text>
<text x="234.9" y="79.7">8</text>
<text x="216.5" y="122">1</text>
<text x="216.5" y="125.5">2</text>
<text x="220" y="123.8">IREF</text>
<text x="268.3" y="125.5">23</text>
<text x="220" y="127.3">VCO_CF</text>
<text x="249.4" y="127.3">VCA5_OUT</text>
<text x="251.8" y="130.8">VCA5_CV</text>
<text x="268.3" y="129">22</text>
<text x="216.5" y="132.6">4</text>
<text x="216.5" y="136.1">5</text>
<text x="220" y="134.3">CT</text>
<text x="220" y="137.9">D_TRIG_OUT</text>
<text x="254.2" y="137.9">VCF_CV</text>
<text x="262.4" y="134.3">CS</text>
<text x="268.3" y="136.1">20</text>
<text x="268.3" y="132.6">21</text>
<text x="216.5" y="139.6">6</text>
<text x="216.5" y="143.2">7</text>
<text x="220" y="141.4">MOD_AMT</text>
<text x="262.6" y="141.4">C4</text>
<text x="268.3" y="143.2">18</text>
<text x="268.3" y="139.6">19</text>
<text x="216.5" y="146.7">8</text>
<text x="220" y="144.9">WAVE_SEL</text>
<text x="220" y="148.4">PWM_CV</text>
<text x="262.6" y="148.4">C2</text>
<text x="262.6" y="144.9">C3</text>
<text x="268.3" y="146.7">17</text>
<text x="16.5" y="153.7">CATHODE</text>
<text x="33.7" y="155.5">2</text>
<text x="33.7" y="152">3</text>
<text x="91.1" y="150.2">2</text>
<text x="111.5" y="153.7">1</text>
<text x="214.5" y="153.7">10</text>
<text x="216.5" y="150.2">9</text>
<text x="220" y="152">SAW_OUT</text>
<text x="220" y="155.5">WAVE_OUT</text>
<text x="251.5" y="155.5">FILT_RES</text>
<text x="262.6" y="152">C1</text>
<text x="268.3" y="153.7">15</text>
<text x="268.3" y="150.2">16</text>
<text x="20.7" y="157.3">ANODE</text>
<text x="26.2" y="160.8">REF</text>
<text x="33.7" y="159">1</text>
<text x="91.1" y="157.3">3</text>
<text x="214.5" y="157.3">11</text>
<text x="220" y="159">VCA1</text>
<text x="258.2" y="159">VCA2</text>
<text x="268.3" y="160.8">13</text>
<text x="268.3" y="157.3">14</text>
<text x="252.5" y="162.6">MIX_BAL</text>
<text x="204" y="203.1">2</text>
<text x="224.4" y="206.7">1</text>
<text x="204" y="210.2">3</text>
<text x="286.9" y="226.1">9</text>
<text x="284.9" y="233.1">10</text>
<text x="307.3" y="229.6">8</text>
<text x="165.2" y="238.4">6</text>
<text x="165.2" y="245.5">5</text>
<text x="185.6" y="241.9">7</text>
</g>
<g font-size="3.2" fill="#f00">
<text x="181.3" y="28.5" transform="rotate(-90 181.3 28.5)">4</text>
<text x="285.4" y="49.7" transform="rotate(-90 285.4 49.7)">4</text>
<text x="225.4" y="70.8" transform="rotate(-90 225.4 70.8)">4</text>
<text x="260.2" y="123.8">VCC</text>
<text x="268.3" y="122">24</text>
<text x="102" y="144.9" transform="rotate(-90 102 144.9)">4</text>
<text x="214.8" y="197.8" transform="rotate(-90 214.8 197.8)">4</text>
<text x="297.7" y="220.8" transform="rotate(-90 297.7 220.8)">4</text>
<text x="176" y="233.1" transform="rotate(-90 176 233.1)">4</text>
</g>
<g font-size="3.2">
<text x="181.3" y="50.9" transform="rotate(-90 181.3 50.9)">11</text>
<text x="285.4" y="72" transform="rotate(-90 285.4 72)">11</text>
<text x="225.4" y="93.2" transform="rotate(-90 225.4 93.2)">11</text>
<text x="216.5" y="129">3</text>
<text x="220" y="130.8">VEE</text>
<text x="214.5" y="160.8">12</text>
<text x="102" y="167.3" transform="rotate(-90 102 167.3)">11</text>
<text x="220" y="162.6">GND</text>
<text x="214.8" y="220.2" transform="rotate(-90 214.8 220.2)">11</text>
<text x="366.9" y="231">1</text>
<text x="366.9" y="234.5">2</text>
<text x="297.7" y="243.1" transform="rotate(-90 297.7 243.1)">11</text>
<text x="176" y="255.5" transform="rotate(-90 176 255.5)">11</text>
</g>
</svg>
